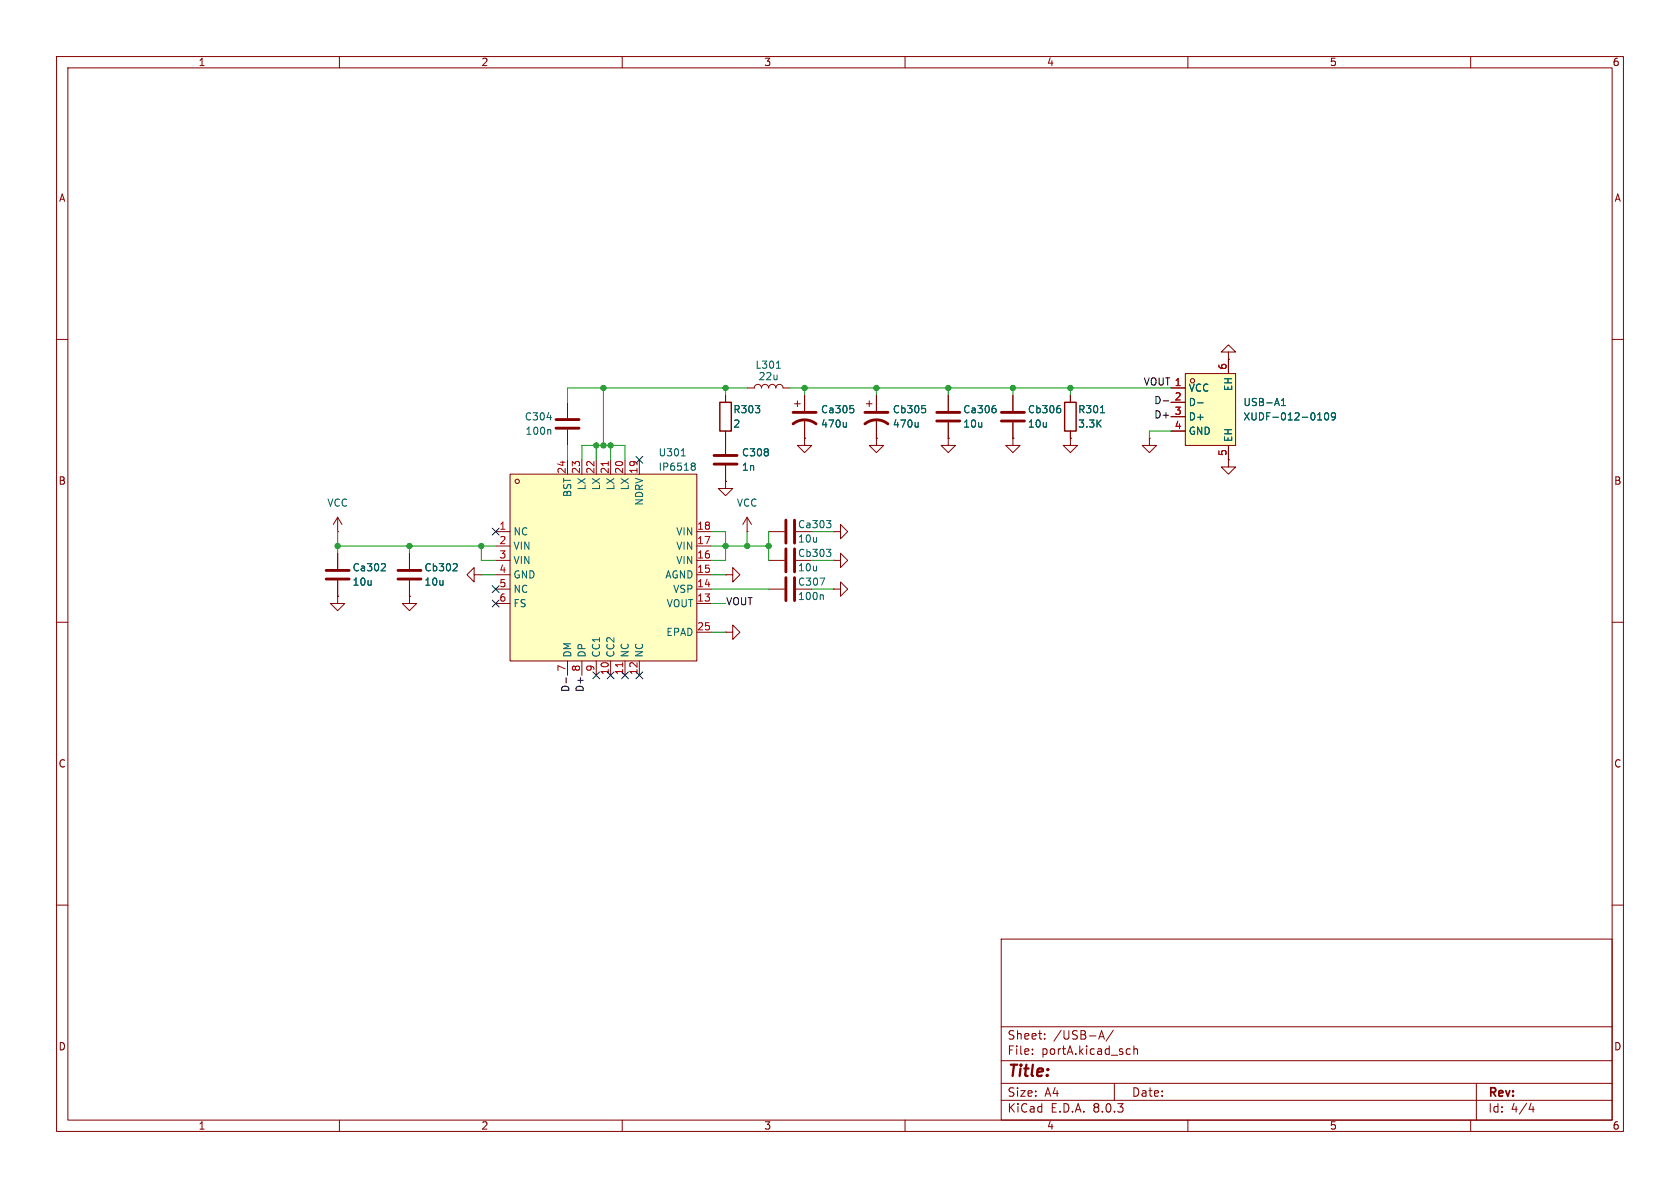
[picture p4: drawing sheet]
<svg xmlns="http://www.w3.org/2000/svg" width="297mm" height="210mm" viewBox="0 0 297 210" stroke-linecap="round" stroke-linejoin="round" font-family="sans-serif">
<g fill="none" stroke="#840000" stroke-width=".18">
<path d="M10 10h277v190h-277zM12 12h273v186h-273zM60 10v2M110 10v2M160 10v2M210 10v2M260 10v2M10 60h2M285 60h2M140.5 71.4h1M141 70.9v1M142.2 77.5v1.2h1.3l-1.3 1.3-1.2-1.3h1.2"/>
<path d="M142.2 77.5h.1M142.2 69.9v2.7M142.2 74.2v3.3M153.2 71.4h1M153.7 70.9v1M154.9 77.5v1.2h1.3l-1.3 1.3-1.2-1.3h1.2M154.9 77.5h.1M154.9 69.9v2.7M154.9 74.2v3.3M167.6 77.5v1.2h1.3l-1.3 1.3-1.2-1.3h1.2M167.6 77.5h.1M167.6 69.9v2.7"/>
<path d="M167.6 74.7v2.8M179.1 77.5v1.2h1.2l-1.2 1.3-1.3-1.3h1.3M179.1 77.5h.1M179.1 69.9v2.7M179.1 74.7v2.8M189.2 77.5v1.2h1.3l-1.3 1.3-1.2-1.3h1.2M189.2 77.5h.1M189.2 69.9v1.2M189.2 76.2v1.3M203.2 77.5v1.2h1.3l-1.3 1.3-1.3-1.3h1.3M203.2 77.5h.1M217.2 62.2h1.2l-1.2-1.2-1.3 1.2h1.3v1.3"/>
<path d="M217.2 63.5h.1M59.7 94h.1M59.7 91.4l-.8 1.3M59.7 91.4v2.6M59.7 91.4l.8 1.3M135.9 94h2.8M135.9 99.1h2.8M147.3 94h1.3v-1.3l1.3 1.3-1.3 1.3v-1.3M147.3 94h.1M147.3 99.1h1.3v-1.3l1.3 1.3-1.3 1.2v-1.2M147.3 99.1h.1M10 110h2"/>
<path d="M128.3 101.6h1.2v-1.3l1.3 1.3-1.3 1.3v-1.3M128.3 101.6h.1M128.3 111.8h1.2v-1.3l1.3 1.3-1.3 1.2v-1.2M128.3 111.8h.1M135.9 104.1h2.8M147.3 104.1h1.3v-1.2l1.3 1.2-1.3 1.3v-1.3M147.3 104.1h.1M285 110h2M10 160h2M285 160h2M177 166h108v32h-108zM60 198v2"/>
<path d="M110 198v2M160 198v2M177 194.5h108M177 191.5h108M177 187.5h108M177 181.5h108M182.5 186.3v.1M182.5 185.5v.1M184.7 183.6v.1M184.7 182.8v.1M194.2 183.7l.5-1.5 .5 1.5M194.4 183.3h.7"/>
<path d="M196.8 182.1l-1.3 2M197 191.5v3M199.4 185.4l.4 .1M199.8 186.3l-.4 .1M200.5 185.5l.2-.1 .3 .1 .1 .9M200.5 184.9v1.5M210 198v2M260 198v2M261 191.5v6.5M270.7 195l-.4 1.1h.9M271 195.6v1"/>
</g>
<g fill="none" stroke="#840000" stroke-width=".51">
<path d="M140.2 74.9a3.3 3.3 0 0 1 4.1 0M140.2 72.9h4.1M152.9 74.9a3.3 3.3 0 0 1 4.1 0M152.9 72.9h4.1M165.6 72.9h4.1M165.6 74.4h4.1M177 72.9h4.1M177 74.4h4.1M138.9 91.9v4.1M138.9 97v4.1M140.5 91.9v4.1M140.5 97v4.1"/>
<path d="M138.9 102.1v4.1M140.5 102.1v4.1"/>
</g>
<g fill="none" stroke="#006464" stroke-width=".18">
<path d="M149.6 74.7v.8M149.6 75.4l-.2 .1M150.3 71.7h.6M150.7 72.2l.3 .2v.3l-.3 .3M162.3 74.7v.8M162.3 75.4l-.2 .1M163 71.7h.6M163.4 72.2l.3 .2v.3l-.3 .3M175.7 71.7h.3M175.9 72.2l.2 .2v.3l-.2 .3M187.2 71.7h.2M187.3 72.2l.2 .2v.3l-.2 .3"/>
<path d="M194.5 73h.8M146.1 92h.8l-.4 .5M146.1 97.1h.8l-.4 .5M146.6 92.5l.3 .2v.3l-.3 .3M146.6 97.6l.3 .2v.3l-.3 .3M145 102.2h.8l-.5 1.2M145.4 105.1l.2 .2v.7"/>
</g>
<path d="M188.2 71.1h2v5.1h-2z" fill="none" stroke="#840000" stroke-width=".25"/>
<path d="M209.5 66h8.9v12.7h-8.9z" fill="#ffffc2"/>
<g fill="none" stroke="#840000" stroke-width=".18">
<path d="M100.3 71.1v2.8M100.3 75.9v2.8M128.3 69.9v1.2M128.3 76.2v4.1M132.1 68.6h1.2a.64 .64 0 0 1 .7-.7 .64 .64 0 0 1 .6 .7 .64 .64 0 0 1 .7-.7 .64 .64 0 0 1 .6 .7 .64 .64 0 0 1 .6-.7 .64 .64 0 0 1 .7 .7 .64 .64 0 0 1 .6-.7 .64 .64 0 0 1 .6 .7h1.3M207 68.6h2.5M207 71.1h2.5M207 73.7h2.5M207 76.2h2.5M209.5 66h8.9v12.7h-8.9zM217.2 63.5v2.5M217.2 78.7v2.6"/>
<path d="M59.7 97.8v2.8M72.4 97.8v2.8M128.3 85.1v1.3h1.2l-1.2 1.2-1.3-1.2h1.3M128.3 85.1h.1M128.3 82.3v2.8M132.1 94h.1M132.1 91.4l-.8 1.3M132.1 91.4v2.6M132.1 91.4l.7 1.3M217.2 81.3v1.3h1.2l-1.2 1.2-1.3-1.2h1.3M217.2 81.3h.1M59.7 105.4v1.3h1.3l-1.3 1.3-1.3-1.3h1.3"/>
<path d="M59.7 105.4h.1M59.7 102.6v2.8M72.4 102.6v2.8"/>
<circle cx="210.8" cy="67.3" r=".38"/>
</g>
<path d="M96.7 73.8h.8M97.2 75.9l.2 .2v.7M137.3 65.1h.7M211.7 71.2h1M226.5 71.7h.8M226.5 70.8l.4-.4v1.3M232.9 74.2h.8M233.1 73.3l.2-.3v1.2M234.3 73h.2a.68 .68 0 0 1 .4 .6 .68 .68 0 0 1-.4 .6 .84 .84 0 0 1-.2-1.2zM236.1 73.5l-.3 .3h-.2l-.2-.3 .1-.5h.3l.2 .1a.84 .84 0 0 1-.3 1.1h-.2M67.9 99.6l.2 .3v.3l-.7 .7h.7M80.6 99.6l.2 .3v.3l-.7 .7h.7" fill="none" stroke="#006464" stroke-width=".18"/>
<path d="M98.3 75.7h4.1M98.3 74.2h4.1M126.2 80.5h4.1M126.2 82h4.1M57.7 102.4h4M57.7 100.8h4M70.4 102.4h4M70.4 100.8h4" fill="none" stroke="#840000" stroke-width=".51"/>
<path d="M127.3 71.1h2v5.1h-2z" fill="none" stroke="#840000" stroke-width=".25"/>
<path d="M90.2 83.8h33v33h-33z" fill="#ffffc2"/>
<g fill="none" stroke="#840000" stroke-width=".18">
<path d="M128.3 69.9v1.2M128.3 76.2v4.1M142.2 77.5h.1M142.2 69.9v2.7M142.2 74.2v3.3M154.9 77.5h.1M154.9 69.9v2.7M154.9 74.2v3.3M167.6 77.5h.1M167.6 69.9v2.7M167.6 74.7v2.8M179.1 77.5h.1"/>
<path d="M179.1 69.9v2.7M179.1 74.7v2.8M189.2 77.5h.1M189.2 69.9v1.2M189.2 76.2v1.3M207 68.6h2.5M207 71.1h2.5M207 73.7h2.5M207 76.2h2.5M217.2 63.5h.1M217.2 63.5v2.5M217.2 78.7v2.6"/>
<path d="M59.7 97.8v2.8M72.4 97.8v2.8M87.6 94h2.6M87.6 99.1h2.6M87.6 96.5h2.6M90.2 83.8h33v33h-33zM100.3 81.3v2.5M102.9 81.3v2.5M105.4 81.3v2.5M107.9 81.3v2.5M110.5 81.3v2.5M113 81.3v2.5"/>
<path d="M123.2 94h2.5M123.2 99.1h2.5M123.2 96.5h2.5M128.3 85.1h.1M128.3 82.3v2.8M217.2 81.3h.1M59.7 105.4h.1M59.7 102.6v2.8M72.4 105.4v1.3h1.3l-1.3 1.3-1.3-1.3h1.3M72.4 105.4h.1M72.4 102.6v2.8M83.8 101.6v-1.3l-1.3 1.3 1.3 1.3v-1.3h1.3"/>
<path d="M85.1 101.6h.1M87.6 106.7h2.6M87.6 104.1h2.6M87.6 101.6h2.6M100.3 116.8v2.6M102.9 116.8v2.6M105.4 116.8v2.6M107.9 116.8v2.6M110.5 116.8v2.6M113 116.8v2.6M123.2 106.7h2.5M123.2 104.1h2.5"/>
<path d="M123.2 101.6h2.5M123.2 111.8h2.5"/>
<circle cx="91.4" cy="85.1" r=".38"/>
</g>
<path d="M107.5 81.6v.7M110.1 117.1v.8" fill="none" stroke="#a90000" stroke-width=".18"/>
<g fill="none" stroke="#006464" stroke-width=".18">
<path d="M149.6 74.7v.8M149.6 75.4l-.2 .1M150.3 71.7h.6M150.7 72.2l.3 .2v.3l-.3 .3M162.3 74.7v.8M162.3 75.4l-.2 .1M163 71.7h.6M163.4 72.2l.3 .2v.3l-.3 .3M175.7 71.7h.3M175.9 72.2l.2 .2v.3l-.2 .3M187.2 71.7h.2M187.3 72.2l.2 .2v.3l-.2 .3"/>
<path d="M194.5 73h.8M211.7 71.2h1M226.5 71.7h.8M226.5 70.8l.4-.4v1.3M232.9 74.2h.8M233.1 73.3l.2-.3v1.2M234.3 73h.2a.68 .68 0 0 1 .4 .6 .68 .68 0 0 1-.4 .6 .84 .84 0 0 1-.2-1.2zM236.1 73.5l-.3 .3h-.2l-.2-.3 .1-.5h.3l.2 .1a.84 .84 0 0 1-.3 1.1h-.2M67.9 99.6l.2 .3v.3l-.7 .7h.7M80.6 99.6l.2 .3v.3l-.7 .7h.7M120.4 80.6h.8M122.4 81.9h.3l.2 .2-.2 .3"/>
<path d="M122.4 82.4h.3M122.7 82.4l.2 .1v.4l-.1 .2h-.4"/>
</g>
<path d="M205.6 70.9h1M100.1 119.8v1" fill="none" stroke="#0f0f0f" stroke-width=".18"/>
<g fill="none" stroke="#009600" stroke-width=".18">
<path d="M100.3 78.7v2.6M105.4 78.7v2.6M106.7 68.6v10.1M107.9 78.7v2.6M128.3 68.6v1.3M132.1 68.6h-31.8v2.5M139.7 68.6h67.3M142.2 68.6v1.3M154.9 68.6v1.3M167.6 68.6v1.3M179.1 68.6v1.3M189.2 68.6v1.3"/>
<path d="M207 76.2h-3.8v1.3M59.7 96.5h27.9M59.7 94v3.8M72.4 96.5v1.3M85.1 96.5v2.6h2.5M102.9 81.3v-2.6h7.6v2.6M125.7 96.5h10.2M125.7 94h2.6v5.1h-2.6M132.1 94v2.5M135.9 94v5.1M143.5 94h3.8M143.5 99.1h3.8"/>
<path d="M85.1 101.6h2.5M125.7 101.6h2.6M125.7 104.1h10.2M125.7 106.7h2.6M125.7 111.8h2.6M143.5 104.1h3.8"/>
</g>
<g fill="none" stroke="#000084" stroke-width=".18">
<path d="M87 93.4l1.2 1.2M88.2 93.4l-1.2 1.2M112.4 80.7l1.2 1.2M113.6 80.7l-1.2 1.2M87 103.5l1.2 1.2M87 106.1l1.2 1.2M88.2 103.5l-1.2 1.2M88.2 106.1l-1.2 1.2M104.8 118.8l1.2 1.2M106 118.8l-1.2 1.2M107.3 118.8l1.3 1.2M108.6 118.8l-1.3 1.2"/>
<path d="M109.9 118.8l1.2 1.2M111.1 118.8l-1.2 1.2M112.4 118.8l1.2 1.2M113.6 118.8l-1.2 1.2"/>
</g>
<g fill="#009600" stroke="#009600" stroke-width=".18">
<circle cx="105.4" cy="78.7" r=".46"/>
<circle cx="72.4" cy="96.5" r=".46"/>
<circle cx="106.7" cy="78.7" r=".46"/>
<circle cx="107.9" cy="78.7" r=".46"/>
<circle cx="85.1" cy="96.5" r=".46"/>
<circle cx="59.7" cy="96.5" r=".46"/>
<circle cx="154.9" cy="68.6" r=".46"/>
<circle cx="135.9" cy="96.5" r=".46"/>
<circle cx="128.3" cy="96.5" r=".46"/>
<circle cx="189.2" cy="68.6" r=".46"/>
<circle cx="167.6" cy="68.6" r=".46"/>
<circle cx="179.1" cy="68.6" r=".46"/>
<circle cx="132.1" cy="96.5" r=".46"/>
<circle cx="142.2" cy="68.6" r=".46"/>
<circle cx="128.3" cy="68.6" r=".46"/>
<circle cx="106.7" cy="68.6" r=".46"/>
</g>
<text font-size="2.8" fill="#840000" x="178" y="190.9">Title:</text>
<g font-size="2.1" fill="#840000">
<text x="178" y="184">Sheet:</text>
<text x="186.2" y="184">/USB-A/</text>
<text x="178" y="186.7">File:</text>
<text x="184.1" y="186.7">portA.kicad_sch</text>
<text x="178" y="196.9">KiCad</text>
<text x="178" y="194.1">Size:</text>
<text x="184.7" y="194.1">A4</text>
<text x="185.7" y="196.9">E.D.A.</text>
<text x="193.3" y="196.9">8.0.3</text>
<text x="200" y="194.1">Date:</text>
<text x="263" y="194.3">Rev:</text>
<text x="263" y="196.9">Id:</text>
<text x="267.1" y="196.9">4/4</text>
</g>
<g font-size="1.8" fill="#840000">
<text x="35" y="11.9">1</text>
<text x="85" y="11.9">2</text>
<text x="135" y="11.9">3</text>
<text x="185" y="11.9">4</text>
<text x="235" y="11.9">5</text>
<text x="285" y="11.9">6</text>
<text x="10.3" y="35.9">A</text>
<text x="285.3" y="35.9">A</text>
<text x="10.3" y="85.9">B</text>
<text x="285.3" y="85.9">B</text>
<text x="10.3" y="135.9">C</text>
<text x="285.3" y="135.9">C</text>
<text x="10.3" y="185.9">D</text>
<text x="285.3" y="185.9">D</text>
<text x="35" y="199.9">1</text>
<text x="85" y="199.9">2</text>
<text x="135" y="199.9">3</text>
<text x="185" y="199.9">4</text>
<text x="235" y="199.9">5</text>
<text x="285" y="199.9">6</text>
</g>
<g font-size="1.8" fill="#006464">
<text x="133.5" y="65.4">L301</text>
<text x="134" y="67.4">22u</text>
<text x="210.1" y="69.4">VCC</text>
<text x="210.1" y="72">D-</text>
<text x="218" y="69.2" transform="rotate(-90 218 69.2)">EH</text>
<text x="219.7" y="72">USB-A1</text>
<text x="92.7" y="74.5">C304</text>
<text x="92.8" y="77.1">100n</text>
<text x="129.5" y="73.3">R303</text>
<text x="129.5" y="75.8">2</text>
<text x="145" y="73.3">Ca305</text>
<text x="145" y="75.8">470u</text>
<text x="157.7" y="73.3">Cb305</text>
<text x="157.7" y="75.8">470u</text>
<text x="170.2" y="73.3">Ca306</text>
<text x="170.2" y="75.8">10u</text>
<text x="181.6" y="73.3">Cb306</text>
<text x="181.6" y="75.8">10u</text>
<text x="190.5" y="73.3">R301</text>
<text x="190.5" y="75.8">3.3K</text>
<text x="210.1" y="74.5">D+</text>
<text x="210.1" y="77.1">GND</text>
<text x="219.7" y="74.5">XUDF-012-0109</text>
<text x="116.3" y="80.9">U301</text>
<text x="116.3" y="83.4">IP6518</text>
<text x="131.1" y="80.9">C308</text>
<text x="131.1" y="83.4">1n</text>
<text x="218" y="78.2" transform="rotate(-90 218 78.2)">EH</text>
<text x="57.8" y="89.8">VCC</text>
<text x="101.2" y="88" transform="rotate(-90 101.2 88)">BST</text>
<text x="103.7" y="86.8" transform="rotate(-90 103.7 86.8)">LX</text>
<text x="106.3" y="86.8" transform="rotate(-90 106.3 86.8)">LX</text>
<text x="108.8" y="86.8" transform="rotate(-90 108.8 86.8)">LX</text>
<text x="111.4" y="86.8" transform="rotate(-90 111.4 86.8)">LX</text>
<text x="113.9" y="89.5" transform="rotate(-90 113.9 89.5)">NDRV</text>
<text x="130.2" y="89.8">VCC</text>
<text x="90.7" y="94.8">NC</text>
<text x="119.5" y="94.8">VIN</text>
<text x="141" y="93.6">Ca303</text>
<text x="62.2" y="101.2">Ca302</text>
<text x="74.9" y="101.2">Cb302</text>
<text x="90.7" y="97.4">VIN</text>
<text x="90.7" y="99.9">VIN</text>
<text x="119.5" y="99.9">VIN</text>
<text x="119.5" y="97.4">VIN</text>
<text x="141" y="98.7">Cb303</text>
<text x="141" y="96.1">10u</text>
<text x="141" y="101.2">10u</text>
<text x="62.2" y="103.7">10u</text>
<text x="74.9" y="103.7">10u</text>
<text x="90.7" y="102.5">GND</text>
<text x="90.7" y="105">NC</text>
<text x="90.7" y="107.5">FS</text>
<text x="117.5" y="102.5">AGND</text>
<text x="117.8" y="107.5">VOUT</text>
<text x="118.9" y="105">VSP</text>
<text x="141" y="103.7">C307</text>
<text x="141" y="106.3">100n</text>
<text x="117.7" y="112.6">EPAD</text>
<text x="101.2" y="116.3" transform="rotate(-90 101.2 116.3)">DM</text>
<text x="103.7" y="116.3" transform="rotate(-90 103.7 116.3)">DP</text>
<text x="106.3" y="116.3" transform="rotate(-90 106.3 116.3)">CC1</text>
<text x="108.8" y="116.3" transform="rotate(-90 108.8 116.3)">CC2</text>
<text x="111.4" y="116.3" transform="rotate(-90 111.4 116.3)">NC</text>
<text x="113.9" y="116.3" transform="rotate(-90 113.9 116.3)">NC</text>
</g>
<g font-size="1.8" fill="#a90000">
<text x="216.9" y="65.5" transform="rotate(-90 216.9 65.5)">6</text>
<text x="207.6" y="70.9">2</text>
<text x="207.6" y="68.3">1</text>
<text x="207.6" y="73.4">3</text>
<text x="207.6" y="75.9">4</text>
<text x="100.1" y="83.9" transform="rotate(-90 100.1 83.9)">24</text>
<text x="102.6" y="83.9" transform="rotate(-90 102.6 83.9)">23</text>
<text x="105.2" y="83.9" transform="rotate(-90 105.2 83.9)">22</text>
<text x="107.7" y="83.9" transform="rotate(-90 107.7 83.9)">21</text>
<text x="110.2" y="83.9" transform="rotate(-90 110.2 83.9)">20</text>
<text x="112.8" y="83.9" transform="rotate(-90 112.8 83.9)">19</text>
<text x="216.9" y="80.7" transform="rotate(-90 216.9 80.7)">5</text>
<text x="88.2" y="93.7">1</text>
<text x="123.1" y="93.7">18</text>
<text x="88.2" y="96.3">2</text>
<text x="88.2" y="98.8">3</text>
<text x="88.2" y="101.3">4</text>
<text x="123.1" y="101.3">15</text>
<text x="123.1" y="98.8">16</text>
<text x="123.1" y="96.3">17</text>
<text x="88.2" y="103.9">5</text>
<text x="88.2" y="106.4">6</text>
<text x="123.1" y="106.4">13</text>
<text x="123.1" y="103.9">14</text>
<text x="123.1" y="111.5">25</text>
<text x="100.1" y="118.8" transform="rotate(-90 100.1 118.8)">7</text>
<text x="102.6" y="118.8" transform="rotate(-90 102.6 118.8)">8</text>
<text x="105.2" y="118.8" transform="rotate(-90 105.2 118.8)">9</text>
<text x="107.7" y="119.4" transform="rotate(-90 107.7 119.4)">10</text>
<text x="110.2" y="119.4" transform="rotate(-90 110.2 119.4)">11</text>
<text x="112.8" y="119.4" transform="rotate(-90 112.8 119.4)">12</text>
</g>
<g font-size="1.8" fill="#0f0f0f">
<text x="202.1" y="68.2">VOUT 1</text>
<text x="204" y="71.6">D-</text>
<text x="204" y="74.2">D+</text>
<text x="128.3" y="107.2">VOUT</text>
<text x="100.8" y="122.4" transform="rotate(-90 100.8 122.4)">D-</text>
<text x="103.4" y="122.4" transform="rotate(-90 103.4 122.4)">D+</text>
</g>
</svg>
